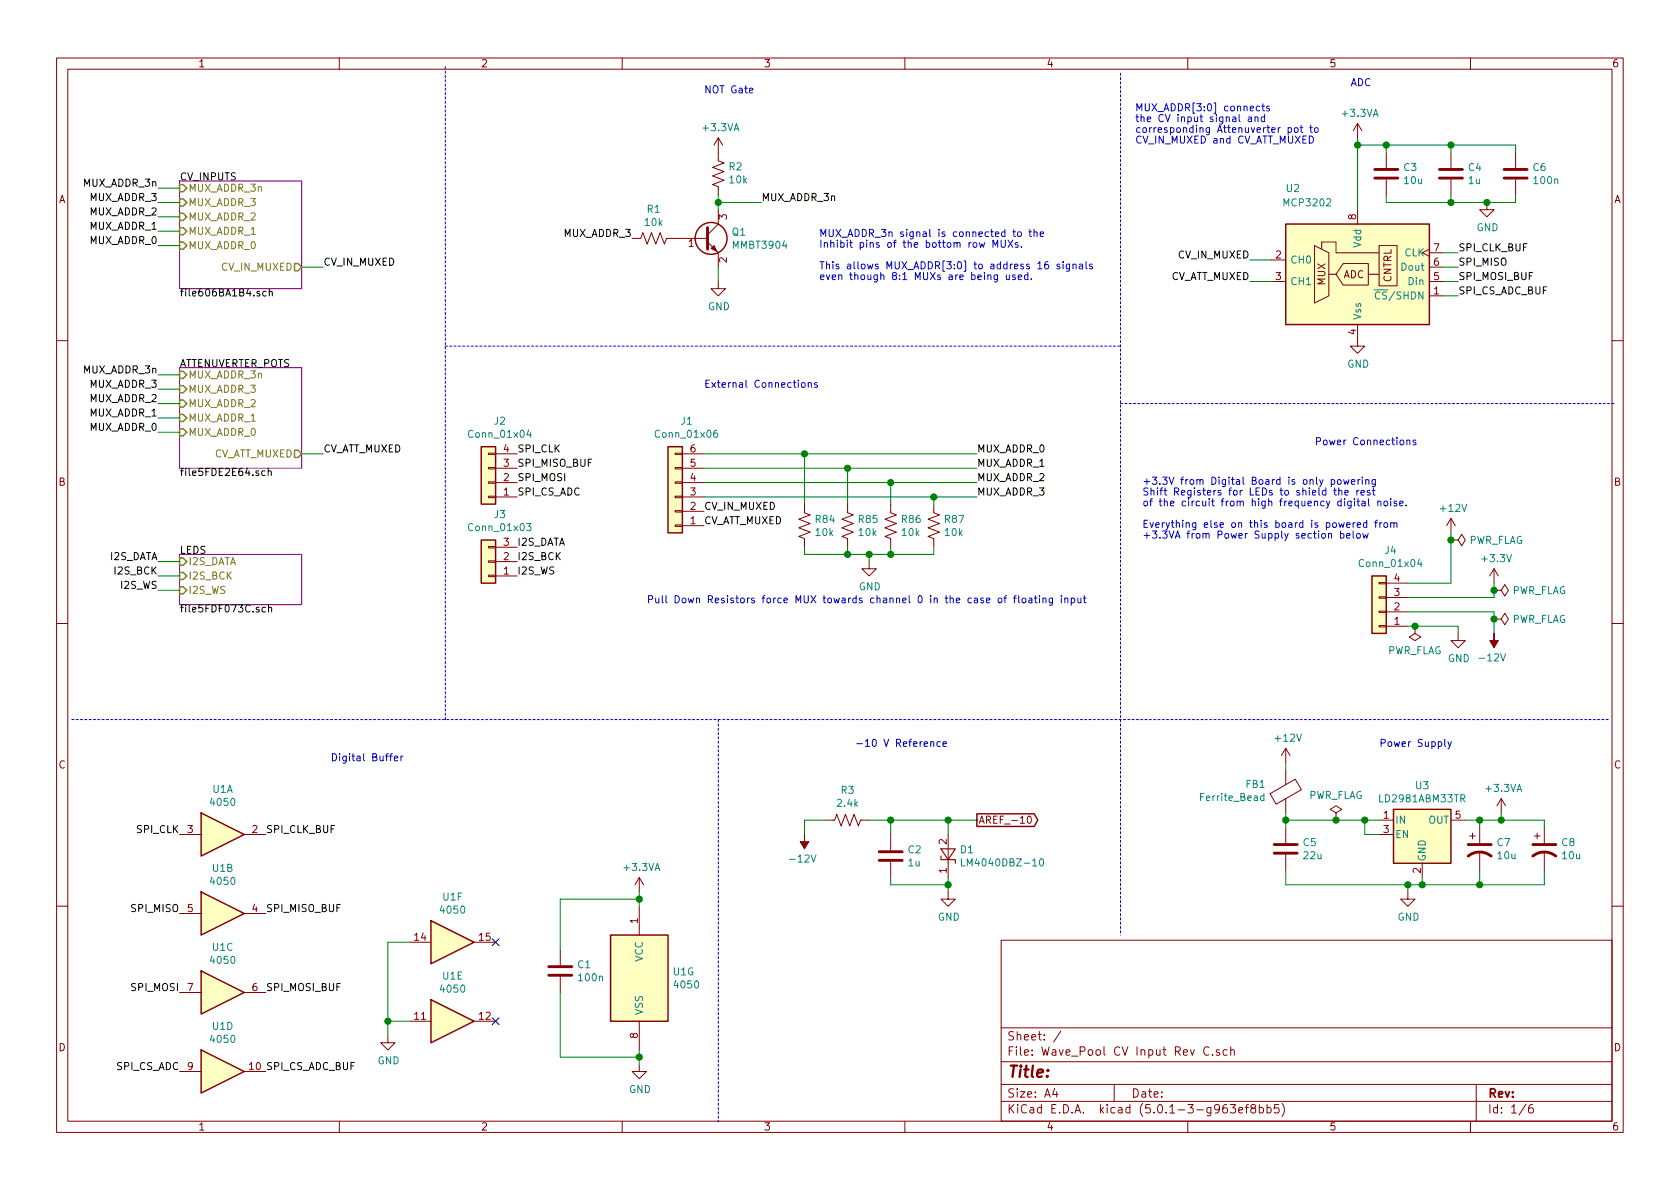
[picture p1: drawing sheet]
<svg xmlns="http://www.w3.org/2000/svg" width="297mm" height="210mm" viewBox="0 0 297 210" stroke-linecap="round" stroke-linejoin="round" font-family="sans-serif">
<g fill="none" stroke="#840000" stroke-width=".18">
<path d="M10 10.3h277v189.9h-277zM12 12.2h273v186.1h-273zM60 10.3v1.9M110 10.3v1.9M160 10.3v1.9M210 10.3v1.9M260 10.3v1.9M127 24.4v4l1 .4-2 .8 2 .7-2 .8 2 .8-2 .7 1 .4v1.5M127 37.1v2.5l-1.9 1.9M127 24.4l-.8 1.2M127 24.4l.8 1.2M240 21.8v2.6"/>
<path d="M240 37.1v2.5M240 21.8l-.7 1.3M240 21.8l.8 1.3M245.1 26.9v2.8M245.1 31.7v2.8M256.5 26.9v2.8M256.5 31.7v2.8M262.9 35.8v1.3h1.3l-1.3 1.2-1.3-1.2h1.3M268 26.9v2.8M268 31.7v2.8M111.8 42.2h1.5l.4-1.1 .7 2.1 .8-2.1 .8 2.1 .7-2.1 .8 2.1 .4-1h7.2M125.1 42.8l1.9 1.9v2.5"/>
<path d="M127 49.8v1.2h1.3l-1.3 1.3-1.3-1.3h1.3M224.8 46h2.5M224.8 49.8h2.5M232.4 43.4l2.5 1.3v7.6l-2.5 1.3zM233.7 44.1v-1.3h2.5v1.9h7.6M234.9 48.5h1.3M237.5 46.6h4.4v3.8h-4.4l-1.3-1.9zM240 57.4v3.8h1.3l-1.3 1.3-1.2-1.3h1.2M241.9 48.5h1.9M243.8 43.4h3.2v7.1h-3.2zM252.7 44.1l-1.2 .6 1.2 .6M252.7 52.3h2.6"/>
<path d="M252.7 49.8h2.6M252.7 47.2h2.6M252.7 44.7h2.6M10 60.2h2M285 60.2h2M86.4 80.1h1.2v.3h-1.2zM86.4 82.7h1.2v.2h-1.2zM86.4 85.2h1.2v.3h-1.2zM86.4 87.8h1.2v.2h-1.2zM86.4 96.6h1.2v.3h-1.2zM86.4 99.2h1.2v.2h-1.2zM87.6 87.9h3.8"/>
<path d="M87.6 85.3h3.8M87.6 82.8h3.8M87.6 80.3h3.8M87.6 99.3h3.8M87.6 96.8h3.8M119.4 80.1h1.2v.3h-1.2zM119.4 82.7h1.2v.2h-1.2zM119.4 85.2h1.2v.3h-1.2zM119.4 87.8h1.2v.2h-1.2zM119.4 90.3h1.2v.2h-1.2zM119.4 92.8h1.2v.3h-1.2zM120.6 93h3.9"/>
<path d="M120.6 90.4h3.9M120.6 87.9h3.9M120.6 85.3h3.9M120.6 82.8h3.9M120.6 80.3h3.9M142.2 89.1v1.6l1.1 .4-2.1 .7 2.1 .8-2.1 .7 2.1 .8-2.1 .8 1 .3v1.6M149.9 89.1v1.6l1 .4-2.1 .7 2.1 .8-2.1 .7 2.1 .8-2.1 .8 1.1 .3v1.6M153.7 99.3v1.3h1.2l-1.2 1.2-1.3-1.2h1.3M157.5 89.1v1.6l1 .4-2 .7 2 .8-2 .7 2 .8-2 .8 1 .3v1.6M165.1 89.1v1.6l1 .4-2 .7 2 .8-2 .7 2 .8-2 .8 1 .3v1.6M256.5 95.5h1.3l.6-1 .7 1-.7 1-.6-1M256.5 95.5h.1"/>
<path d="M256.5 91.7v2.5M256.5 91.7l-.7 1.3M256.5 91.7l.8 1.3M10 110.3h2M86.4 101.7h1.2v.3h-1.2zM87.6 101.8h3.8M243.8 103h1.3v.2h-1.3zM243.8 105.5h1.3v.3h-1.3zM243.8 108.1h1.3v.2h-1.3zM243.8 110.6h1.3v.3h-1.3zM245.1 110.7h3.8M245.1 108.2h3.8"/>
<path d="M245.1 105.7h3.8M245.1 103.1h3.8M250.2 110.7v1.3l1 .6-1 .7-1-.7 1-.6M250.2 110.7h.1M257.8 112v1.3h1.3l-1.3 1.2-1.3-1.2h1.3M264.2 109.5h1.2l.7-1 .6 1-.6 1-.7-1M264.2 109.5h.1M264.2 104.4h1.2l.7-1 .6 1-.6 1-.7-1M264.2 104.4h.1M264.2 100.6l-.8 1.2M264.2 100.6v2.5M264.2 100.6l.7 1.2"/>
<path d="M285 110.3h2M227.3 132.3v2.6M227.3 136.1v2.6M227.3 132.3l-.7 1.3M227.3 132.3l.8 1.3M31.7 147.6h3.9M43.2 147.6h3.8M113 155.2v2.5M113 155.2l-.7 1.3M113 155.2l.8 1.3M146 145h1.6l.4-1 .7 2 .8-2 .7 2 .8-2 .8 2 .3-1h1.6M157.5 147.6v2.8"/>
<path d="M157.5 152.4v2.8M167.6 147.6v7.6M167.6 157.7v1.3h1.3l-1.3 1.3-1.2-1.3h1.2M181.7 144.4l.2-.1a.69 .69 0 0 1 .5 .7 .69 .69 0 0 1-.5 .6l-.2-.1-.1-.4zM224.6 140.4l4.4-2.6 1.1 1.8-4.5 2.6zM227.3 141.2v2.6M227.3 146.3v2.8M227.3 151.1v2.8M236.2 143.8l1-.7-1-.6-1 .6 1 .7v1.2M236.2 145h.1M243.8 147.6h2.6M243.8 145h2.6"/>
<path d="M248.9 157.7v1.3h1.3l-1.3 1.3-1.3-1.3h1.3M251.5 152.6v2.6M256.5 145h2.6M259.8 147.8h1.1M260.3 147.3v1M261.6 146.3v2.8M261.6 150.6v3.3M265.4 141.2l-.7 1.3M265.4 141.2v2.6M265.4 141.2l.8 1.3M271.3 147.8h1M271.8 147.3v1"/>
<path d="M273 146.3v2.8M273 150.6v3.3M10 160.2h2M31.7 161.5h3.9M31.7 175.5h3.9M43.2 161.5h3.8M43.2 175.5h3.8M72.4 166.6h3.8M83.8 166.6h3.8M99.1 167.9v2.8M99.1 172.7v2.8M113 160.3v5"/>
<path d="M177 166.3h108v32h-108zM285 160.2h2M31.7 189.5h3.9M43.2 189.5h3.8M60 198.3v1.9M68.6 183.1v1.3h1.2l-1.2 1.3-1.3-1.3h1.3M72.4 180.6h3.8M83.8 180.6h3.8M110 198.3v1.9M113 188.2v1.3h1.3l-1.3 1.2-1.2-1.2h1.2M113 180.6v5.1M160 198.3v1.9"/>
<path d="M177 194.8h108M177 191.8h108M177 187.8h108M177 181.8h108M186.5 192.5l-.4 1h1M186.8 193v1M187.6 182.3l-1.3 2M197 191.8v3M210 198.3v1.9M213.7 185.3a.59 .59 0 0 0-.7 0 .59 .59 0 0 0-.2 .7 .56 .56 0 0 0 .3 .5 .56 .56 0 0 0 .6 0M214.4 186.5v.1M215.6 185.7l-.4-.1-.2 .2 .1 .2 .5 .2v.3h-.6"/>
<path d="M217 185.7l-.5-.1-.2 .3v.6l.2 .1 .5-.1M217.5 195.3h1l-.5 .6 .4 .1v.7l-.2 .1-.7-.1M217.6 185.7l.2-.1 .4 .1v.9M217.6 185.1v1.5M219 196.3l.7-.1v-.3l-.4-.1-.3 .2 .1 .7h.6M220.2 195.8h.6M220.8 195.3l-.4 .1v.1v1.3M221.5 196l-.3-.3v-.2a.48 .48 0 0 1 .7-.1l.1 .2-.1 .3-.6 .1a.48 .48 0 0 0-.1 .7l.3 .1 .4-.1 .1-.4-.3-.3M222.7 195.9l.4-.1 .3 .3-.1 .6-.2 .1-.4-.1M222.7 195.3v1.5M224 195.9l.5-.1 .2 .3v.6l-.2 .1-.5-.1M224 195.3v1.5"/>
<path d="M226.1 195.3h-.7l-.1 .7 .2-.1 .5 .1 .2 .2-.1 .5-.2 .1-.6-.1M226.7 195.1a1.71 1.71 0 0 1 0 2.3M260 198.3v1.9M261 191.8v6.5M269.8 195.2l-1.2 2M271 195.3a.62 .62 0 0 0-.7 .7v.7l.3 .1 .4-.1 .1-.5-.1-.2-.4-.1-.3 .3"/>
</g>
<path d="M31.7 32h21.6v19h-21.6zM31.7 65h21.6v17.8h-21.6zM31.7 98h21.6v8.9h-21.6z" fill="none" stroke="#840084" stroke-width=".18"/>
<path d="M47.1 51.6l-.4-.1-.2 .2 .1 .6h.5M47.6 51.6l.2-.1 .3 .1v.7M47.6 51.1v1.2M46.9 83.3h-.4l-.2 .2 .1 .5h.5M47.4 83.4l.2-.1h.3l.1 .8M47.4 82.8v1.3M46.9 107.4h-.3l-.3 .2 .2 .6h.4M47.5 107.5l.2-.1h.3v.8M47.5 107v1.2" fill="none" stroke="#000" stroke-width=".18"/>
<g fill="none" stroke="#848400" stroke-width=".25">
<path d="M31.7 35.2h.7l.6 .6-.6 .6h-.7zM31.7 37.7h.7l.6 .6-.6 .7h-.7zM31.7 32.6h.7l.6 .7-.6 .6h-.7zM31.7 42.8h.7l.6 .6-.6 .7h-.7zM31.7 40.3h.7l.6 .6-.6 .6h-.7zM52.1 46.6h.6l.6 .6-.6 .7h-.6zM31.7 65.7h.7l.6 .6-.6 .6h-.7zM31.7 75.8h.7l.6 .6-.6 .7h-.7zM31.7 73.3h.7l.6 .6-.6 .6h-.7zM31.7 70.7h.7l.6 .7-.6 .6h-.7zM31.7 68.2h.7l.6 .6-.6 .7h-.7zM52.1 79.6h.6l.6 .7-.6 .6h-.6z"/>
<path d="M31.7 98.7h.7l.6 .6-.6 .6h-.7zM31.7 101.2h.7l.6 .6-.6 .7h-.7zM31.7 103.8h.7l.6 .6-.6 .6h-.7z"/>
</g>
<path d="M166.4 150.1h2.5l-1.3 1.9zM166.4 151.4v.6h2.5v.6" fill="none" stroke="#840000" stroke-width=".2"/>
<path d="M242.9 51.3h1.3M244 51.7a.51 .51 0 0 0-.7 0 .51 .51 0 0 0-.1 .6 .46 .46 0 0 0 .2 .5 .46 .46 0 0 0 .6 0M93.5 76l-.3 .9h.8M93.8 76.5v.8M126.8 76.1h-.4a.87 .87 0 0 0 0 1.2l.4-.1v-.5l-.4-.2-.2 .3M93.1 92.6h.8l-.4 .5 .3 .1v.6h-.5l-.2-.1M251 98.9l-.4 .9h.8M251.3 99.4v.8M170 151.9v1.2h.6M183.9 152l.2-.1a.69 .69 0 0 1 .4 .6 .69 .69 0 0 1-.4 .6l-.3-.2v-.3zM223.5 140.8l-.4-.1-.2 .3 .1 .5h.5M223.5 140.3v1.3" fill="none" stroke="#008484" stroke-width=".18"/>
<g fill="#ffffc2" stroke="#ffffc2" stroke-width=".18">
<path d="M35.6 143.8l7.6 3.8-7.6 3.8z"/>
<path d="M35.6 157.7l7.6 3.8-7.6 3.8z"/>
<path d="M35.6 171.7l7.6 3.8-7.6 3.8z"/>
<path d="M35.6 185.7l7.6 3.8-7.6 3.8z"/>
<path d="M76.2 176.8l7.6 3.8-7.6 3.8z"/>
<path d="M76.2 162.8l7.6 3.8-7.6 3.8z"/>
<path d="M107.9 165.3h10.2v15.3h-10.2z"/>
<path d="M227.3 39.6h25.4v17.8h-25.4z"/>
<path d="M246.4 143.1h10.1v9.5h-10.1z"/>
<path d="M118.1 79h2.5v15.2h-2.5z"/>
<path d="M85.1 79h2.5v10.1h-2.5z"/>
<path d="M85.1 95.5h2.5v7.6h-2.5z"/>
<path d="M242.6 101.8h2.5v10.2h-2.5z"/>
</g>
<g fill="none" stroke="#840000" stroke-width=".25">
<path d="M227.3 39.6h25.4v17.8h-25.4zM85.1 79h2.5v10.1h-2.5zM118.1 79h2.5v15.2h-2.5zM85.1 95.5h2.5v7.6h-2.5zM242.6 101.8h2.5v10.2h-2.5zM35.6 143.8l7.6 3.8-7.6 3.8zM35.6 157.7l7.6 3.8-7.6 3.8zM172.7 143.9h10.2l.6 1.1-.6 1.1h-10.2zM246.4 143.1h10.1v9.5h-10.1zM35.6 171.7l7.6 3.8-7.6 3.8zM76.2 176.8l7.6 3.8-7.6 3.8zM76.2 162.8l7.6 3.8-7.6 3.8z"/>
<path d="M107.9 165.3h10.2v15.3h-10.2zM35.6 185.7l7.6 3.8-7.6 3.8z"/>
<circle cx="125.7" cy="42.2" r="2.82"/>
</g>
<path d="M87 166l1.2 1.2M87 180l1.2 1.2M88.2 166l-1.2 1.2M88.2 180l-1.2 1.2" fill="none" stroke="#000084" stroke-width=".18"/>
<g fill="none" stroke="#840000" stroke-width=".51">
<path d="M243.1 31.5h4M243.1 30h4M254.5 31.5h4.1M254.5 30h4.1M265.9 31.5h4.1M265.9 30h4.1M125.1 40.3v3.8M155.4 152.1h4.1M155.4 150.6h4.1M225.3 150.9h4.1M225.3 149.3h4.1M259.6 151.4a3.3 3.3 0 0 1 4.1 0"/>
<path d="M259.6 149.3h4.1M271 151.4a3.3 3.3 0 0 1 4.1 0M271 149.3h4.1M97 172.5h4.1M97 170.9h4.1"/>
</g>
<g fill="#840000" stroke="#840000" stroke-width=".18">
<path d="M125.7 43.9l.5-.5 .5 1z"/>
<path d="M264.2 112v1.3h.7l-.7 1.2-.8-1.2h.8z"/>
<path d="M142.2 147.6v1.2h.8l-.8 1.3-.7-1.3h.7z"/>
</g>
<g fill="none" stroke="#008400" stroke-width=".18">
<path d="M27.9 35.8h3.8M27.9 33.3h3.8M27.9 38.3h3.8M127 34.5v2.6M127 35.8h7.6M240 25.6h28v1.3M240 24.4v12.7M245.1 34.5v1.3h22.9v-1.3M245.1 25.6v1.3M256.5 25.6v1.3M256.5 34.5v1.3M27.9 40.9h3.8"/>
<path d="M27.9 43.4h3.8M53.3 47.2h3.8M127 47.2v2.6M221 49.8h3.8M221 46h3.8M255.3 44.7h2.5M255.3 47.2h2.5M255.3 49.8h2.5M255.3 52.3h2.5M27.9 66.3h3.8M27.9 68.8h3.8M27.9 71.4h3.8"/>
<path d="M27.9 73.9h3.8M27.9 76.4h3.8M27.9 99.3h3.8M53.3 80.3h3.8M124.5 80.3h48.2M124.5 85.3h48.2M124.5 82.8h48.2M124.5 87.9h48.2M142.2 80.3v8.8M142.2 96.8v1.2h22.9v-1.2M149.9 82.8v6.3M149.9 96.8v1.2"/>
<path d="M153.7 98v1.3M157.5 85.3v3.8M157.5 96.8v1.2M165.1 87.9v1.2M256.5 94.2v8.9h-7.6M27.9 101.8h3.8M27.9 104.4h3.8M248.9 110.7h8.9v1.3M248.9 108.2h15.3v3.8M264.2 103.1v2.6h-15.3M227.3 134.9v1.2M113 157.7v2.6"/>
<path d="M113 159h-13.9v8.9M146 145h-3.8v2.6M153.7 145h19M157.5 145v2.6M157.5 155.2v1.3h10.1M167.6 145v2.6M167.6 155.2v2.5M227.3 145h16.5M227.3 153.9v2.6h45.7v-2.6M227.3 143.8v2.5M241.3 145v2.6h2.5M248.9 156.5v1.2"/>
<path d="M251.5 155.2v1.3M259.1 145h13.9v1.3M261.6 145v1.3M261.6 153.9v2.6M265.4 143.8v1.2M72.4 166.6h-3.8v16.5M99.1 175.5v11.4h13.9M68.6 180.6h3.8M113 185.7v2.5"/>
</g>
<g fill="#008400" stroke="#008400" stroke-width=".25">
<circle cx="127" cy="35.8" r=".51"/>
<circle cx="256.5" cy="25.6" r=".51"/>
<circle cx="256.5" cy="35.8" r=".51"/>
<circle cx="262.9" cy="35.8" r=".51"/>
<circle cx="245.1" cy="25.6" r=".51"/>
<circle cx="240" cy="25.6" r=".51"/>
<circle cx="68.6" cy="180.6" r=".51"/>
<circle cx="113" cy="159" r=".51"/>
<circle cx="113" cy="186.9" r=".51"/>
<circle cx="157.5" cy="145" r=".51"/>
<circle cx="167.6" cy="156.5" r=".51"/>
<circle cx="167.6" cy="145" r=".51"/>
<circle cx="265.4" cy="145" r=".51"/>
<circle cx="261.6" cy="145" r=".51"/>
<circle cx="241.3" cy="145" r=".51"/>
<circle cx="261.6" cy="156.5" r=".51"/>
<circle cx="251.5" cy="156.5" r=".51"/>
<circle cx="248.9" cy="156.5" r=".51"/>
<circle cx="227.3" cy="145" r=".51"/>
<circle cx="157.5" cy="98" r=".51"/>
<circle cx="149.9" cy="98" r=".51"/>
<circle cx="153.7" cy="98" r=".51"/>
<circle cx="142.2" cy="80.3" r=".51"/>
<circle cx="149.9" cy="82.8" r=".51"/>
<circle cx="157.5" cy="85.3" r=".51"/>
<circle cx="165.1" cy="87.9" r=".51"/>
<circle cx="256.5" cy="95.5" r=".51"/>
<circle cx="264.2" cy="104.4" r=".51"/>
<circle cx="264.2" cy="109.5" r=".51"/>
<circle cx="250.2" cy="110.7" r=".51"/>
<circle cx="236.2" cy="145" r=".51"/>
</g>
<path d="M198.1 12.9v152.4M78.7 61.2h119.4M198.1 71.4h87.6M12.7 127.2h271.8M78.7 127.2v-115.5M127 127.2v71.2" fill="none" stroke="#0000c2" stroke-width=".18" stroke-dasharray=".4 .4"/>
<g fill="none" stroke="#0000c2" stroke-width=".18">
<path d="M132.5 16l.6-.1-.1-.3h-.3l-.2 .2 .1 .6h.4M222.7 18.8h-.3l-.3 .2 .1 .6h.5M223.1 18.8h.5M223.3 18.3v1.1l.3 .2M224.4 18.8h-.3l-.1 .1v.2l.4 .1v.4h-.4M220.8 20.7h.4l.1 .8M221.3 21h-.4l-.2 .2 .2 .3h.4M221.9 20.8l.2-.1h.3v.8M221.9 20.7v.8M223.6 20.7h-.4l-.2 .2 .1 .6h.5M223.6 20.2v1.3M227.8 22.6h.3l.3 .2-.2 .6h-.4"/>
<path d="M227.8 22.6v1.2M229 22.6h.3l.2 .2-.1 .6h-.3l-.2-.1zM229.9 22.6h.5M230 22.1v1.1l.4 .2M231.5 24a.64 .64 0 0 1 .7 .7 .64 .64 0 0 1-.7 .6zM231.6 22.6h.5M231.7 22.1v1.1l.4 .2M232.5 22.6h.3l.2 .1v.7h-.3l-.3-.2zM173.2 42.9l.2 .8 .2-.6 .3 .6 .2-.8M175.6 43.7v-1.2l.4 .9 .4-.9v1.2M176.4 48.6l-.1 1.2-.2 .1-.3-.1M176.4 48.7l-.4-.1-.3 .2 .2 .6h.5"/>
<path d="M177 42.5v1l.3 .2h.3l.1-.2v-1M177.9 48.6l.1 .8h.3l.2-.1M178.2 42.5l.9 1.2M178.5 48.6v.8M179.1 41h.5M179.1 42.5l-.9 1.2M179.2 40.6v1.1l.4 .1M179.5 48.7l-.3-.1-.2 .2 .1 .2 .4 .1v.3h-.5M180 42.9h-.3l-.2 .2 .1 .2 .4 .1v.3h-.5M180 41h.3l.3 .2-.1 .6h-.3l-.3-.2zM180 49l.6-.1v-.2l-.4-.1-.2 .2 .1 .6h.5M180.6 43.6v.1"/>
<path d="M181.7 48.7l-.3-.1-.3 .2 .2 .6h.4M181.7 48.2v1.2M181.9 41h.5M182.1 40.6v1.1l.3 .1M182.3 49.3v.1M182.8 41.1l.2-.1h.3l.1 .8M182.8 40.6v1.2M183.9 41.4l.6-.1v-.3h-.4l-.2 .2 .1 .6h.5M185.3 46.3h-.4a.87 .87 0 0 0 0 1.2l.5-.1v-.5l-.5-.1-.2 .2M187.4 46.8l-.4-.1-.1 .2v.2l.5 .1v.3h-.5M188 46.3v.1M188 46.7v.8"/>
<path d="M189.1 46.7v1.1l-.2 .2-.3-.1M189.1 46.8l-.4-.1-.2 .2 .1 .6h.5M189.7 46.8l.2-.1 .3 .1 .1 .7M189.7 46.7v.8M190.9 46.8h.4l.1 .7M191.4 47l-.4 .1-.2 .1 .1 .3h.5M192 46.3v1.1l.2 .1M193.1 46.8l-.3-.1-.2 .2 .1 .2 .4 .1v.3h-.5M141.8 67.7h.3l.2 .1 .1 .5-.2 .1-.3 .1-.1-.1zM142.9 67.8l.2-.1h.3l.1 .8M142.9 67.7v.8M144.5 67.7h-.3l-.2 .1 .1 .2 .4 .1v.3h-.5"/>
<path d="M248.7 77.9l.2-.1 .3 .1 .1 .8M248.7 77.8v.9M250.3 77.9l-.3-.1-.2 .2 .1 .2 .4 .1v.3h-.5M234.9 94.5l.2-.2 .3 .1v.8M235.4 84.9l.3-.1 .3 .2-.1 .6h-.5M235.4 84.8v1.3M235.8 86.7h.5M236 86.3v1.1l.3 .1M236.6 84.9l.3-.1 .2 .2-.1 .6h-.3l-.2-.1zM236.7 86.8l.2-.1 .3 .1 .1 .7M236.7 86.3v1.2M237 94.4l.4-.1 .2 .3-.1 .5h-.5"/>
<path d="M237 93.9v1.3M237.6 84.8l.2 .8 .2-.6 .3 .6 .2-.8M237.8 87.1l.6-.1-.1-.2-.3-.1-.2 .2v.6h.5M238.1 92.8l.6-.1-.1-.2-.3-.1-.2 .2 .1 .6h.4M238.1 94.7l.6-.1-.1-.2-.3-.1-.2 .2 .1 .6h.4M238.9 88.6l-.1 1.2-.2 .1-.3-.1M238.9 88.7l-.4-.1-.2 .2 .1 .6h.5M238.9 85.2l.6-.1v-.2l-.4-.1-.2 .2 .1 .6h.5M239.2 93.9v1.1l.2 .2M239.2 92.4v.9M239.5 88.2v.1M239.5 88.6v.9"/>
<path d="M239.6 92.4l-.4 .3M239.9 94.5l.2-.2 .4 .2v.4l-.1 .2-.3 .1-.2-.2zM239.9 86.7v.8M239.9 88.6h.5M240 92.8l.6-.1-.1-.2-.3-.1-.2 .2v.6h.5M240.1 88.2v1.1l.3 .2M240.1 84.8v.8M240.3 86.7l-.4 .2M240.5 84.8l-.3 .1-.1 .1M240.6 87.1l.6-.1v-.2l-.4-.1-.2 .2 .1 .6h.5M240.8 88.7h.5l.1 .8M240.9 84.4v.1"/>
<path d="M240.9 84.8v.8M240.9 94.3l.3 .9 .2-.6 .3 .6 .2-.9M241.4 88.9l-.5 .1-.1 .1v.3h.6M241.5 84.9l.2-.1 .3 .1v.7M241.5 84.8v.8M241.7 92.5l-.4-.1-.2 .3 .1 .5h.5M241.7 92v1.3M242 88.2v1.1l.1 .2M242.2 86.8l-.3-.1-.2 .2 .1 .2 .4 .1v.3h-.5M242.6 86.7h.5M242.8 86.3v1.1l.3 .1M243.1 92.4h.4"/>
<path d="M243.2 84.8l-.1 1.1-.2 .2-.3-.1M243.2 84.9l-.4-.1-.2 .2 .1 .6h.5M243.5 92l-.3 .2v1.1M243.6 88.7l.2-.1 .3 .1v.8M243.6 88.6v.9M244 92.4v.9M244.3 92.4l-.3 .3M244.8 88.7l.3-.1 .3 .2-.2 .6-.3 .1-.2-.3zM244.8 92.5l.3-.1 .3 .3-.2 .5-.3 .1-.2-.3zM245.9 88.2v.1M245.9 92.6l.2-.2 .3 .1 .1 .8M245.9 88.6v.9"/>
<path d="M245.9 92.4v.9M246.5 92.6l.1-.2 .3 .1 .1 .8M246.9 88.7l-.3-.1-.1 .2v.2l.4 .1v.3h-.4M247.5 89l.6-.1-.1-.2-.4-.1-.1 .2v.6h.5M248.6 89.3v.2M176.6 105.8h.3l.2 .1v.5l-.1 .1-.3 .1-.2-.1zM177.5 105.8h.5M178 105.3l-.3 .2v1.1M179.2 105.8h.5M179.7 105.3l-.3 .2v1.1M180.1 105.3v1.1l.2 .2M180.8 105.8h.3l.3 .2-.1 .5-.4 .1-.2-.2z"/>
<path d="M181.9 105.8h.5v.8M182.4 106.1h-.4l-.1 .2v.2h.5M182.9 105.8h.5M183.1 105.3v1.1l.3 .2M183.8 105.3v.2M183.8 105.8v.8M184.4 105.9l.2-.1h.3v.8M184.4 105.8v.8M186.1 105.8l-.1 1.1-.1 .1h-.4M186.1 105.8h-.4l-.2 .2 .1 .5h.5M187.7 105.3v.2M187.7 105.8v.8"/>
<path d="M188.3 105.9l.1-.1h.3l.1 .8M188.3 105.8v.8M189.4 105.8h.4l.2 .2-.1 .5h-.5M189.4 105.8v1.2M190.6 105.8v.7l.3 .1 .2-.1M191.1 105.8v.8M191.5 105.8h.5M191.7 105.3v1.1l.3 .2M68.9 133.7h.5M69.4 133.3l-.3 .1v1.1M69.7 134.1l.6-.1v-.2l-.4-.1-.2 .2 .1 .6h.5M70.9 133.7v.8"/>
<path d="M71.2 133.7l-.2 .1-.1 .1M164.6 131.3l.1-.1h.3l.1 .8M164.6 131.2v.8M166.2 131.2h-.3l-.2 .2 .1 .5h.4M166.7 131.6l.6-.1v-.3h-.4l-.2 .1 .1 .6h.5M255.4 130.7v1.1l.2 .2M256 131.2l.3 .8M256.6 131.2l-.4 1.1-.2 .1"/>
</g>
<text font-size="2.8" fill="#840000" x="178" y="190.5">Title:</text>
<g font-size="2.1" fill="#840000">
<text x="178" y="184">Sheet: /</text>
<text x="178" y="186.7">File: Wave_Pool CV Input Rev C.sch</text>
<text x="178" y="196.9">KiCad E.D.A. kicad (5.0.1-3-g963ef8bb5)</text>
<text x="178" y="194.1">Size: A4</text>
<text x="200" y="194.1">Date:</text>
<text x="263" y="194.1">Rev:</text>
<text x="263" y="196.9">Id: 1/6</text>
</g>
<g font-size="1.8" fill="#840000">
<text x="35" y="11.9">1</text>
<text x="85" y="11.9">2</text>
<text x="135" y="11.9">3</text>
<text x="185" y="11.9">4</text>
<text x="235" y="11.9">5</text>
<text x="285" y="11.9">6</text>
<text x="10.4" y="35.9">A</text>
<text x="285.4" y="35.9">A</text>
<text x="128.5" y="38.8" transform="rotate(-90 128.5 38.8)">3</text>
<text x="239.8" y="38.8" transform="rotate(-90 239.8 38.8)">8</text>
<text x="121.7" y="43.7">1</text>
<text x="128.5" y="46.5" transform="rotate(-90 128.5 46.5)">2</text>
<text x="225.6" y="45.7">2</text>
<text x="253.5" y="47">6</text>
<text x="253.5" y="44.4">7</text>
<text x="225.6" y="49.5">3</text>
<text x="234.3" y="50.5" transform="rotate(-90 234.3 50.5)">MUX</text>
<text x="237.5" y="49.2">ADC</text>
<text x="246" y="50" transform="rotate(-90 246 50)">CNTRL</text>
<text x="253.5" y="52.1">1</text>
<text x="253.5" y="49.5">5</text>
<text x="239.8" y="59.2" transform="rotate(-90 239.8 59.2)">4</text>
<text x="89.1" y="82.5">3</text>
<text x="89.1" y="80">4</text>
<text x="122.1" y="82.5">5</text>
<text x="122.1" y="80">6</text>
<text x="10.4" y="85.9">B</text>
<text x="89.1" y="87.6">1</text>
<text x="89.1" y="85.1">2</text>
<text x="122.1" y="87.6">3</text>
<text x="122.1" y="85.1">4</text>
<text x="285.4" y="85.9">B</text>
<text x="122.1" y="92.7">1</text>
<text x="122.1" y="90.2">2</text>
<text x="89.1" y="101.6">1</text>
<text x="89.1" y="99.1">2</text>
<text x="89.1" y="96.5">3</text>
<text x="246.5" y="107.9">2</text>
<text x="246.5" y="105.4">3</text>
<text x="246.5" y="102.9">4</text>
<text x="246.5" y="110.5">1</text>
<text x="10.4" y="135.9">C</text>
<text x="285.4" y="135.9">C</text>
<text x="33.2" y="147.3">3</text>
<text x="44.6" y="147.3">2</text>
<text x="167.4" y="149.3" transform="rotate(-90 167.4 149.3)">2</text>
<text x="173" y="145.7">AREF_-10</text>
<text x="244.6" y="144.8">1</text>
<text x="244.6" y="147.3">3</text>
<text x="257.3" y="144.8">5</text>
<text x="167.4" y="154.4" transform="rotate(-90 167.4 154.4)">1</text>
<text x="251.2" y="154.4" transform="rotate(-90 251.2 154.4)">2</text>
<text x="33.2" y="161.3">5</text>
<text x="44.6" y="161.3">4</text>
<text x="73.3" y="166.4">14</text>
<text x="84.8" y="166.4">15</text>
<text x="112.8" y="163.3" transform="rotate(-90 112.8 163.3)">1</text>
<text x="33.2" y="175.3">7</text>
<text x="44.6" y="175.3">6</text>
<text x="10.4" y="185.9">D</text>
<text x="73.3" y="180.3">11</text>
<text x="84.8" y="180.3">12</text>
<text x="112.8" y="183.6" transform="rotate(-90 112.8 183.6)">8</text>
<text x="285.4" y="185.9">D</text>
<text x="33.2" y="189.2">9</text>
<text x="35" y="199.9">1</text>
<text x="85" y="199.9">2</text>
<text x="135" y="199.9">3</text>
<text x="185" y="199.9">4</text>
<text x="235" y="199.9">5</text>
<text x="285" y="199.9">6</text>
</g>
<g font-size="1.8" fill="#0000c2">
<text x="124.5" y="16.5">NOT Gate</text>
<text x="238.8" y="15.2">ADC</text>
<text x="200.7" y="19.7">MUX_ADDR[3:0] connects</text>
<text x="200.7" y="21.6">the CV input signal and</text>
<text x="200.7" y="23.5">corresponding Attenuverter pot to</text>
<text x="200.7" y="25.4">CV_IN_MUXED and CV_ATT_MUXED</text>
<text x="144.8" y="41.9">MUX_ADDR_3n signal is connected to the</text>
<text x="144.8" y="43.8">Inhibit pins of the bottom row MUXs.</text>
<text x="144.8" y="47.6">This allows MUX_ADDR[3:0] to address 16 signals</text>
<text x="144.8" y="49.5">even though 8:1 MUXs are being used.</text>
<text x="124.5" y="68.6">External Connections</text>
<text x="232.4" y="78.7">Power Connections</text>
<text x="201.9" y="85.7">+3.3V from Digital Board is only powering</text>
<text x="201.9" y="87.6">Shift Registers for LEDs to shield the rest</text>
<text x="201.9" y="89.5">of the circuit from high frequency digital noise.</text>
<text x="201.9" y="93.3">Everything else on this board is powered from</text>
<text x="201.9" y="95.2">+3.3VA from Power Supply section below</text>
<text x="114.3" y="106.7">Pull Down Resistors force MUX towards channel 0 in the case of floating input</text>
<text x="58.4" y="134.6">Digital Buffer</text>
<text x="151.1" y="132.1">-10 V Reference</text>
<text x="243.8" y="132.1">Power Supply</text>
</g>
<g font-size="1.8" fill="#008484">
<text x="124.4" y="23.2">+3.3VA</text>
<text x="237.4" y="20.7">+3.3VA</text>
<text x="128.9" y="30.1">R2</text>
<text x="129.1" y="32.4">10k</text>
<text x="227.5" y="34">U2</text>
<text x="248.2" y="30.2">C3</text>
<text x="248.4" y="32.6">10u</text>
<text x="259.7" y="30.2">C4</text>
<text x="259.7" y="32.6">1u</text>
<text x="271.1" y="30.2">C6</text>
<text x="271.3" y="32.6">100n</text>
<text x="114.1" y="39.9">10k</text>
<text x="114.5" y="37.6">R1</text>
<text x="129.5" y="41.7">Q1</text>
<text x="227.2" y="36.5">MCP3202</text>
<text x="261.1" y="40.9">GND</text>
<text x="129.7" y="44">MMBT3904</text>
<text x="228.1" y="46.6">CH0</text>
<text x="240.7" y="43.7" transform="rotate(-90 240.7 43.7)">Vdd</text>
<text x="247.9" y="47.9">Dout</text>
<text x="248.3" y="45.3">CLK</text>
<text x="228.1" y="50.4">CH1</text>
<text x="244" y="53">CS/SHDN</text>
<text x="249.1" y="50.4">Din</text>
<text x="125.2" y="54.9">GND</text>
<text x="240.7" y="56.6" transform="rotate(-90 240.7 56.6)">Vss</text>
<text x="238.2" y="65">GND</text>
<text x="83.2" y="77.4">Conn_01x04</text>
<text x="87.4" y="75.1">J2</text>
<text x="116.2" y="77.4">Conn_01x06</text>
<text x="120.4" y="75.1">J1</text>
<text x="83.2" y="93.9">Conn_01x03</text>
<text x="87.4" y="91.6">J3</text>
<text x="144.2" y="92.5">R84</text>
<text x="144.3" y="94.8">10k</text>
<text x="151.9" y="92.5">R85</text>
<text x="151.9" y="94.8">10k</text>
<text x="159.5" y="92.5">R86</text>
<text x="159.5" y="94.8">10k</text>
<text x="167.1" y="92.5">R87</text>
<text x="167.2" y="94.8">10k</text>
<text x="254.8" y="90.5">+12V</text>
<text x="240.6" y="100.3">Conn_01x04</text>
<text x="244.9" y="98">J4</text>
<text x="259.6" y="96.2">PWR_FLAG</text>
<text x="262.2" y="99.4">+3.3V</text>
<text x="151.8" y="104.4">GND</text>
<text x="267.2" y="105.1">PWR_FLAG</text>
<text x="267.2" y="110.2">PWR_FLAG</text>
<text x="245.2" y="115.7">PWR_FLAG</text>
<text x="256" y="117.1">GND</text>
<text x="261.9" y="117">-12V</text>
<text x="225.6" y="131.2">+12V</text>
<text x="37.4" y="142.5">4050</text>
<text x="37.6" y="140.2">U1A</text>
<text x="148.1" y="142.7">2.4k</text>
<text x="148.7" y="140.4">R3</text>
<text x="212.5" y="141.7">Ferrite_Bead</text>
<text x="220.3" y="139.3">FB1</text>
<text x="231.3" y="141.3">PWR_FLAG</text>
<text x="244.1" y="141.9">LD2981ABM33TR</text>
<text x="250.3" y="139.6">U3</text>
<text x="262.8" y="140">+3.3VA</text>
<text x="230.5" y="149.6">C5</text>
<text x="246.6" y="145.7">IN</text>
<text x="246.6" y="148.2">EN</text>
<text x="252.6" y="145.7">OUT</text>
<text x="264.7" y="149.6">C7</text>
<text x="276.2" y="149.6">C8</text>
<text x="37.6" y="154.2">U1B</text>
<text x="110.4" y="154">+3.3VA</text>
<text x="140" y="152.5">-12V</text>
<text x="160.6" y="150.9">C2</text>
<text x="160.6" y="153.2">1u</text>
<text x="169.8" y="150.9">D1</text>
<text x="170.9" y="153.2">LM4040DBZ-10</text>
<text x="230.6" y="151.9">22u</text>
<text x="252.1" y="152.4" transform="rotate(-90 252.1 152.4)">GND</text>
<text x="264.9" y="151.9">10u</text>
<text x="276.3" y="151.9">10u</text>
<text x="37.4" y="156.5">4050</text>
<text x="78.1" y="161.6">4050</text>
<text x="78.3" y="159.3">U1F</text>
<text x="165.8" y="162.8">GND</text>
<text x="247.1" y="162.8">GND</text>
<text x="37.4" y="170.5">4050</text>
<text x="37.6" y="168.1">U1C</text>
<text x="78.3" y="173.2">U1E</text>
<text x="102.2" y="171.2">C1</text>
<text x="102.4" y="173.5">100n</text>
<text x="113.7" y="170.1" transform="rotate(-90 113.7 170.1)">VCC</text>
<text x="119" y="172.5">U1G</text>
<text x="78.1" y="175.5">4050</text>
<text x="113.7" y="179.6" transform="rotate(-90 113.7 179.6)">VSS</text>
<text x="119.4" y="174.8">4050</text>
<text x="37.4" y="184.4">4050</text>
<text x="37.6" y="182.1">U1D</text>
<text x="66.8" y="188.2">GND</text>
<text x="111.2" y="193.3">GND</text>
</g>
<g font-size="1.8">
<text x="14.9" y="33">MUX_ADDR_3n</text>
<text x="16" y="35.6">MUX_ADDR_3</text>
<text x="31.7" y="31.9">CV_INPUTS</text>
<text x="134.6" y="35.6">MUX_ADDR_3n</text>
<text x="16" y="40.6">MUX_ADDR_1</text>
<text x="16" y="38.1">MUX_ADDR_2</text>
<text x="99.8" y="41.9">MUX_ADDR_3</text>
<text x="16" y="43.2">MUX_ADDR_0</text>
<text x="57.1" y="47">CV_IN_MUXED</text>
<text x="208.4" y="45.7">CV_IN_MUXED</text>
<text x="257.8" y="44.4">SPI_CLK_BUF</text>
<text x="257.8" y="47">SPI_MISO</text>
<text x="31.7" y="52.4">file606BA1B4.sch</text>
<text x="206.7" y="49.5">CV_ATT_MUXED</text>
<text x="257.8" y="52.1">SPI_CS_ADC_BUF</text>
<text x="257.8" y="49.5">SPI_MOSI_BUF</text>
<text x="31.7" y="64.9">ATTENUVERTER_POTS</text>
<text x="14.9" y="66">MUX_ADDR_3n</text>
<text x="16" y="71.1">MUX_ADDR_2</text>
<text x="16" y="68.6">MUX_ADDR_3</text>
<text x="16" y="76.2">MUX_ADDR_0</text>
<text x="16" y="73.7">MUX_ADDR_1</text>
<text x="57.1" y="80">CV_ATT_MUXED</text>
<text x="91.4" y="80">SPI_CLK</text>
<text x="91.4" y="82.5">SPI_MISO_BUF</text>
<text x="172.7" y="80">MUX_ADDR_0</text>
<text x="172.7" y="82.5">MUX_ADDR_1</text>
<text x="31.7" y="84.2">file5FDE2E64.sch</text>
<text x="91.4" y="87.6">SPI_CS_ADC</text>
<text x="91.4" y="85.1">SPI_MOSI</text>
<text x="172.7" y="85.1">MUX_ADDR_2</text>
<text x="172.7" y="87.6">MUX_ADDR_3</text>
<text x="124.5" y="90.2">CV_IN_MUXED</text>
<text x="124.5" y="92.7">CV_ATT_MUXED</text>
<text x="19.4" y="99.1">I2S_DATA</text>
<text x="20.5" y="101.6">I2S_BCK</text>
<text x="31.7" y="97.9">LEDS</text>
<text x="91.4" y="96.5">I2S_DATA</text>
<text x="91.4" y="99.1">I2S_BCK</text>
<text x="91.4" y="101.6">I2S_WS</text>
<text x="21.5" y="104.1">I2S_WS</text>
<text x="31.7" y="108.3">file5FDF073C.sch</text>
<text x="24.3" y="147.3">SPI_CLK</text>
<text x="47" y="147.3">SPI_CLK_BUF</text>
<text x="23.4" y="161.3">SPI_MISO</text>
<text x="47" y="161.3">SPI_MISO_BUF</text>
<text x="23.4" y="175.3">SPI_MOSI</text>
<text x="47" y="175.3">SPI_MOSI_BUF</text>
<text x="20.7" y="189.2">SPI_CS_ADC</text>
<text x="44.1" y="189.2">10 SPI_CS_ADC_BUF</text>
</g>
<g font-size="1.8" fill="#848400">
<text x="33.3" y="33.9">MUX_ADDR_3n</text>
<text x="33.3" y="36.4">MUX_ADDR_3</text>
<text x="33.3" y="41.5">MUX_ADDR_1</text>
<text x="33.3" y="39">MUX_ADDR_2</text>
<text x="33.3" y="44.1">MUX_ADDR_0</text>
<text x="39.2" y="47.9">CV_IN_MUXED</text>
<text x="33.3" y="66.9">MUX_ADDR_3n</text>
<text x="33.3" y="69.5">MUX_ADDR_3</text>
<text x="33.3" y="77.1">MUX_ADDR_0</text>
<text x="33.3" y="74.5">MUX_ADDR_1</text>
<text x="33.3" y="72">MUX_ADDR_2</text>
<text x="37.6" y="80.9">CV_ATT_MUXED</text>
<text x="33.3" y="99.9">I2S_DATA</text>
<text x="33.3" y="102.5">I2S_BCK</text>
<text x="33.3" y="105">I2S_WS</text>
</g>
</svg>
